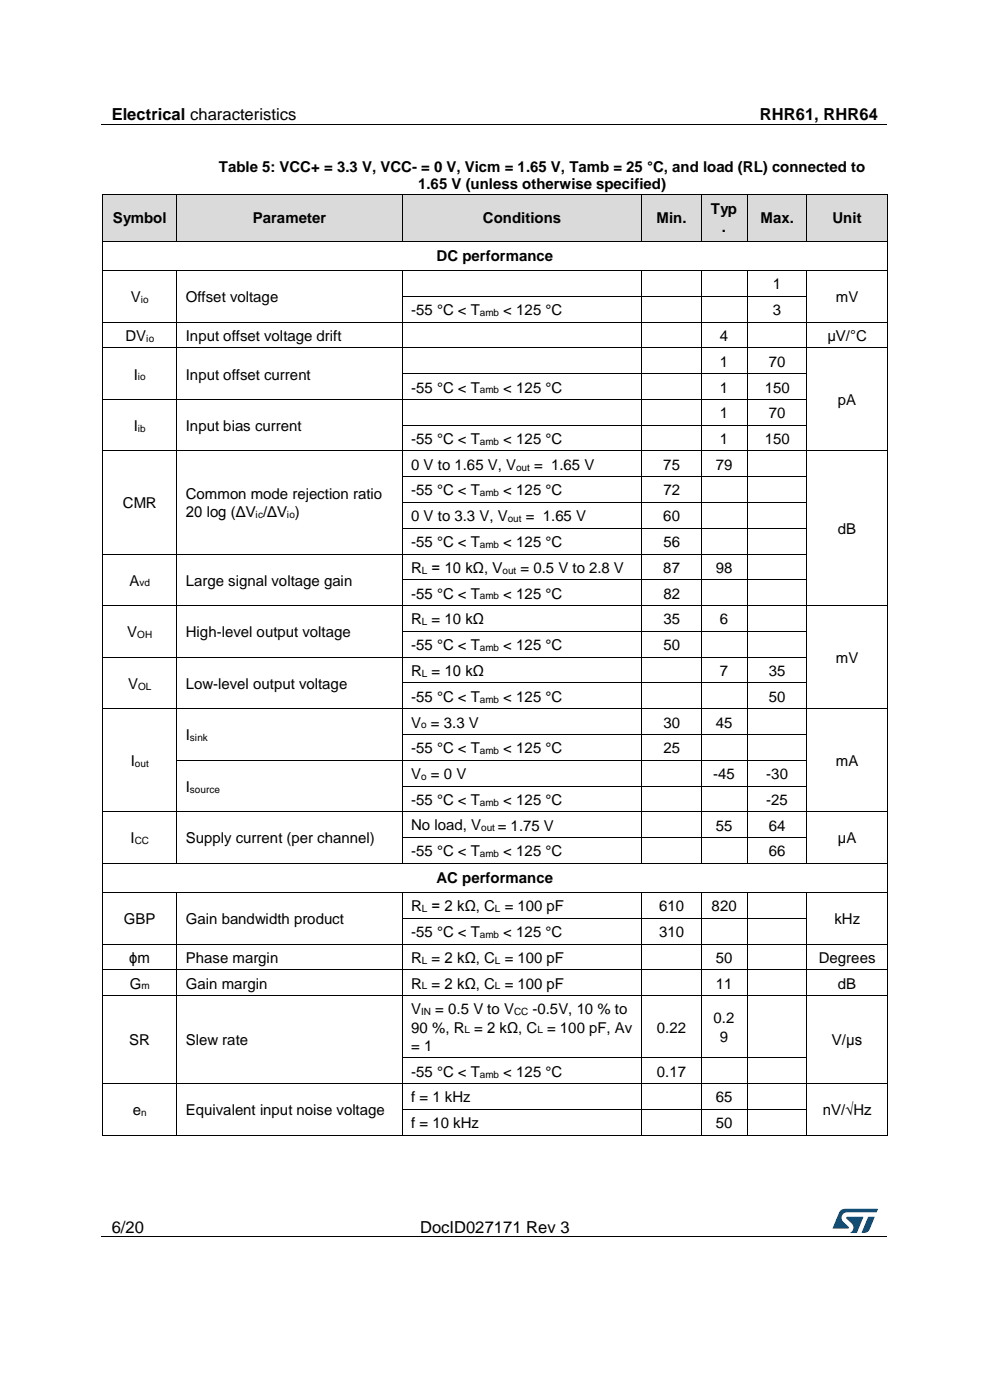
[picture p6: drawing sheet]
<svg xmlns="http://www.w3.org/2000/svg" width="210mm" height="297mm" viewBox="0 0 210 297" stroke-linecap="round" stroke-linejoin="round" font-family="sans-serif">
<path d="M21.5 26.5h166.7" fill="none" stroke="#000" stroke-width=".21"/>
<path d="M105 26.4h.2v.1h-.2z" fill="#000"/>
<g fill="#dadada">
<path d="M21.8 41.3h15.7v9.8h-15.7z" fill-rule="evenodd"/>
<path d="M23.7 43.2h11.9v6h-11.9z" fill-rule="evenodd"/>
<path d="M37.5 41.3h47.8v9.8h-47.8z" fill-rule="evenodd"/>
<path d="M39.4 43.2h44v6h-44z" fill-rule="evenodd"/>
<path d="M85.3 41.3h50.9v9.8h-50.9z" fill-rule="evenodd"/>
<path d="M87.2 43.2h47.1v6h-47.1z" fill-rule="evenodd"/>
<path d="M136.3 41.3h12.4v9.8h-12.4z" fill-rule="evenodd"/>
<path d="M138.1 43.2h8.7v6h-8.7z" fill-rule="evenodd"/>
<path d="M148.8 41.3h9.7v9.8h-9.7z" fill-rule="evenodd"/>
<path d="M158.5 41.3h12.7v9.8h-12.7z" fill-rule="evenodd"/>
<path d="M160.4 43.2h8.9v6h-8.9z" fill-rule="evenodd"/>
<path d="M171.2 41.3h17v9.8h-17z" fill-rule="evenodd"/>
<path d="M173.1 43.2h13.2v6h-13.2z" fill-rule="evenodd"/>
</g>
<g fill="#dadada">
<path d="M150.6 41.3h6v4.9h-6z"/>
<path d="M150.6 46.2h6v4.9h-6z"/>
</g>
<g fill="#000">
<path d="M21.7 51.1h.1v.2h-.1zM21.7 57.3h.1v.2h-.1zM21.7 41.1l.1 .1zM21.8 51.1h.2v.2h-.2zM37.4 57.3h.2v.2h-.2zM37.4 41.1l.1 .1zM37.4 51.1h.2v.2h-.2zM85.2 57.3h.2v.2h-.2zM85.3 41.1v.1zM85.3 51.1h.1v.2h-.1zM136.1 57.3h.2v.2h-.2zM136.1 41.1l.1 .1z"/>
<path d="M136.1 51.1h.2v.2h-.2zM148.6 57.3h.2v.2h-.2zM148.7 41.1l.1 .1zM148.7 51.1h.1v.2h-.1zM158.4 57.3h.2v.2h-.2zM158.5 41.1v.1zM158.5 51.1h.1v.2h-.1zM171.1 57.3h.1v.2h-.1zM171.1 41.1l.1 .1zM171.1 51.1h.2v.2h-.2zM188.1 51.1h.2v.2h-.2zM188.1 57.3h.2v.2h-.2z"/>
<path d="M188.2 41.1l.1 .1zM21.7 62.8h.1v.1h-.1zM21.7 68.2h.1v.2h-.1zM21.7 73.7h.1v.2h-.1zM21.7 79.2h.1v.1h-.1zM37.4 62.8h.2v.1h-.2zM37.4 68.2h.2v.2h-.2zM37.4 73.7h.2v.2h-.2zM37.4 79.2h.2v.1h-.2zM85.2 62.8h.2v.1h-.2zM85.2 68.2h.2v.2h-.2zM85.2 73.7h.2v.2h-.2z"/>
<path d="M85.2 79.2h.2v.1h-.2zM136.1 62.8h.2v.1h-.2zM136.1 68.2h.2v.2h-.2zM136.1 73.7h.2v.2h-.2zM136.1 79.2h.2v.1h-.2zM148.6 62.8h.2v.1h-.2zM148.6 68.2h.2v.2h-.2zM148.6 73.7h.2v.2h-.2zM148.6 79.2h.2v.1h-.2zM158.4 62.8h.2v.1h-.2zM158.4 68.2h.2v.2h-.2zM158.4 73.7h.2v.2h-.2z"/>
<path d="M158.4 79.2h.2v.1h-.2zM171.1 62.8h.1v.1h-.1zM171.1 68.2h.1v.2h-.1zM171.1 73.7h.1v.2h-.1zM171.1 79.2h.1v.1h-.1zM188.1 62.8h.2v.1h-.2zM188.1 68.2h.2v.2h-.2zM188.1 73.7h.2v.2h-.2zM188.1 79.2h.2v.1h-.2zM21.7 84.7h.1v.1h-.1zM21.7 90.1h.1v.2h-.1zM21.7 95.6h.1v.2h-.1z"/>
<path d="M37.4 84.7h.2v.1h-.2zM37.4 90.1h.2v.2h-.2zM37.4 95.6h.2v.2h-.2zM85.2 84.7h.2v.1h-.2zM85.2 90.1h.2v.2h-.2zM85.2 95.6h.2v.2h-.2zM136.1 84.7h.2v.1h-.2zM136.1 90.1h.2v.2h-.2zM136.1 95.6h.2v.2h-.2zM148.6 84.7h.2v.1h-.2zM148.6 90.1h.2v.2h-.2zM148.6 95.6h.2v.2h-.2z"/>
<path d="M158.4 84.7h.2v.1h-.2zM158.4 90.1h.2v.2h-.2zM158.4 95.6h.2v.2h-.2zM171.1 84.7h.1v.1h-.1zM171.1 90.1h.1v.2h-.1zM171.1 95.6h.1v.2h-.1zM188.1 84.7h.2v.1h-.2zM188.1 90.1h.2v.2h-.2zM188.1 95.6h.2v.2h-.2zM21.7 101h.1v.2h-.1zM21.7 106.5h.1v.2h-.1zM21.7 112h.1v.1h-.1z"/>
<path d="M21.7 117.5h.1v.1h-.1zM37.4 101h.2v.2h-.2zM37.4 106.5h.2v.2h-.2zM37.4 112h.2v.1h-.2zM37.4 117.5h.2v.1h-.2zM85.2 101h.2v.2h-.2zM85.2 106.5h.2v.2h-.2zM85.2 112h.2v.1h-.2zM85.2 117.5h.2v.1h-.2zM136.1 101h.2v.2h-.2zM136.1 106.5h.2v.2h-.2zM136.1 112h.2v.1h-.2z"/>
<path d="M136.1 117.5h.2v.1h-.2zM148.6 101h.2v.2h-.2zM148.6 106.5h.2v.2h-.2zM148.6 112h.2v.1h-.2zM148.6 117.5h.2v.1h-.2zM158.4 101h.2v.2h-.2zM158.4 106.5h.2v.2h-.2zM158.4 112h.2v.1h-.2zM158.4 117.5h.2v.1h-.2zM171.1 101h.1v.2h-.1zM171.1 106.5h.1v.2h-.1zM171.1 112h.1v.1h-.1z"/>
<path d="M171.1 117.5h.1v.1h-.1zM188.1 101h.2v.2h-.2zM188.1 106.5h.2v.2h-.2zM188.1 112h.2v.1h-.2zM188.1 117.5h.2v.1h-.2zM21.7 122.9h.1v.2h-.1zM21.7 128.4h.1v.2h-.1zM21.7 133.9h.1v.1h-.1zM21.7 139.3h.1v.2h-.1zM37.4 122.9h.2v.2h-.2zM37.4 128.4h.2v.2h-.2zM37.4 133.9h.2v.1h-.2z"/>
<path d="M37.4 139.3h.2v.2h-.2zM85.2 122.9h.2v.2h-.2zM85.2 128.4h.2v.2h-.2zM85.2 133.9h.2v.1h-.2zM85.2 139.3h.2v.2h-.2zM136.1 122.9h.2v.2h-.2zM136.1 128.4h.2v.2h-.2zM136.1 133.9h.2v.1h-.2zM136.1 139.3h.2v.2h-.2zM148.6 122.9h.2v.2h-.2zM148.6 128.4h.2v.2h-.2zM148.6 133.9h.2v.1h-.2z"/>
<path d="M148.6 139.3h.2v.2h-.2zM158.4 122.9h.2v.2h-.2zM158.4 128.4h.2v.2h-.2zM158.4 133.9h.2v.1h-.2zM158.4 139.3h.2v.2h-.2zM171.1 122.9h.1v.2h-.1zM171.1 128.4h.1v.2h-.1zM171.1 133.9h.1v.1h-.1zM171.1 139.3h.1v.2h-.1zM188.1 122.9h.2v.2h-.2zM188.1 128.4h.2v.2h-.2zM188.1 133.9h.2v.1h-.2z"/>
<path d="M188.1 139.3h.2v.2h-.2zM21.7 144.8h.1v.1h-.1zM21.7 150.3h.1v.2h-.1zM21.7 155.7h.1v.2h-.1zM37.4 144.8h.2v.1h-.2zM37.4 150.3h.2v.2h-.2zM37.4 155.7h.2v.2h-.2zM85.2 144.8h.2v.1h-.2zM85.2 150.3h.2v.2h-.2zM85.2 155.7h.2v.2h-.2zM136.1 144.8h.2v.1h-.2zM136.1 150.3h.2v.2h-.2z"/>
<path d="M136.1 155.7h.2v.2h-.2zM148.6 144.8h.2v.1h-.2zM148.6 150.3h.2v.2h-.2zM148.6 155.7h.2v.2h-.2zM158.4 144.8h.2v.1h-.2zM158.4 150.3h.2v.2h-.2zM158.4 155.7h.2v.2h-.2zM171.1 144.8h.1v.1h-.1zM171.1 150.3h.1v.2h-.1zM171.1 155.7h.1v.2h-.1zM188.1 144.8h.2v.1h-.2zM188.1 150.3h.2v.2h-.2z"/>
<path d="M188.1 155.7h.2v.2h-.2zM21.7 161.2h.1v.2h-.1zM21.7 166.7h.1v.1h-.1zM21.7 172.1h.1v.2h-.1zM21.7 177.6h.1v.2h-.1zM37.4 161.2h.2v.2h-.2zM37.4 166.7h.2v.1h-.2zM37.4 172.1h.2v.2h-.2zM37.4 177.6h.2v.2h-.2zM85.2 161.2h.2v.2h-.2zM85.2 166.7h.2v.1h-.2zM85.2 172.1h.2v.2h-.2z"/>
<path d="M85.2 177.6h.2v.2h-.2zM136.1 161.2h.2v.2h-.2zM136.1 166.7h.2v.1h-.2zM136.1 172.1h.2v.2h-.2zM136.1 177.6h.2v.2h-.2zM148.6 161.2h.2v.2h-.2zM148.6 166.7h.2v.1h-.2zM148.6 172.1h.2v.2h-.2zM148.6 177.6h.2v.2h-.2zM158.4 161.2h.2v.2h-.2zM158.4 166.7h.2v.1h-.2zM158.4 172.1h.2v.2h-.2z"/>
<path d="M158.4 177.6h.2v.2h-.2zM171.1 161.2h.1v.2h-.1zM171.1 166.7h.1v.1h-.1zM171.1 172.1h.1v.2h-.1zM171.1 177.6h.1v.2h-.1zM188.1 161.2h.2v.2h-.2zM188.1 166.7h.2v.1h-.2zM188.1 172.1h.2v.2h-.2zM188.1 177.6h.2v.2h-.2zM21.7 183.1h.1v.2h-.1zM21.7 189.2h.1v.2h-.1zM21.7 194.7h.1v.2h-.1z"/>
<path d="M37.4 183.1h.2v.2h-.2zM37.4 189.2h.2v.2h-.2zM37.4 194.7h.2v.2h-.2zM85.2 183.1h.2v.2h-.2zM85.2 189.2h.2v.2h-.2zM85.2 194.7h.2v.2h-.2zM136.1 183.1h.2v.2h-.2zM136.1 189.2h.2v.2h-.2zM136.1 194.7h.2v.2h-.2zM148.6 183.1h.2v.2h-.2zM148.6 189.2h.2v.2h-.2zM148.6 194.7h.2v.2h-.2z"/>
<path d="M158.4 183.1h.2v.2h-.2zM158.4 189.2h.2v.2h-.2zM158.4 194.7h.2v.2h-.2zM171.1 183.1h.1v.2h-.1zM171.1 189.2h.1v.2h-.1zM171.1 194.7h.1v.2h-.1zM188.1 183.1h.2v.2h-.2zM188.1 189.2h.2v.2h-.2zM188.1 194.7h.2v.2h-.2zM21.7 200.2h.1v.2h-.1zM21.7 205.7h.1v.1h-.1zM21.7 211.1h.1v.2h-.1z"/>
<path d="M37.4 200.2h.2v.2h-.2zM37.4 205.7h.2v.1h-.2zM37.4 211.1h.2v.2h-.2zM85.2 200.2h.2v.2h-.2zM85.2 205.7h.2v.1h-.2zM85.2 211.1h.2v.2h-.2zM136.1 200.2h.2v.2h-.2zM136.1 205.7h.2v.1h-.2zM136.1 211.1h.2v.2h-.2zM148.6 200.2h.2v.2h-.2zM148.6 205.7h.2v.1h-.2zM148.6 211.1h.2v.2h-.2z"/>
<path d="M158.4 200.2h.2v.2h-.2zM158.4 205.7h.2v.1h-.2zM158.4 211.1h.2v.2h-.2zM171.1 200.2h.1v.2h-.1zM171.1 205.7h.1v.1h-.1zM171.1 211.1h.1v.2h-.1zM188.1 200.2h.2v.2h-.2zM188.1 205.7h.2v.1h-.2zM188.1 211.1h.2v.2h-.2zM21.7 224.4h.1v.1h-.1zM21.7 229.8h.1v.2h-.1zM21.7 235.3h.1v.2h-.1z"/>
<path d="M37.4 224.4h.2v.1h-.2zM37.4 229.8h.2v.2h-.2zM37.4 235.3h.2v.2h-.2zM85.2 224.4h.2v.1h-.2zM85.2 229.8h.2v.2h-.2zM85.2 235.3h.2v.2h-.2zM136.1 224.4h.2v.1h-.2zM136.1 229.8h.2v.2h-.2zM136.1 235.3h.2v.2h-.2zM148.6 224.4h.2v.1h-.2zM148.6 229.8h.2v.2h-.2zM148.6 235.3h.2v.2h-.2z"/>
<path d="M158.4 224.4h.2v.1h-.2zM158.4 229.8h.2v.2h-.2zM158.4 235.3h.2v.2h-.2zM171.1 224.4h.1v.1h-.1zM171.1 229.8h.1v.2h-.1zM171.1 235.3h.1v.2h-.1zM188.1 224.4h.2v.1h-.2zM188.1 229.8h.2v.2h-.2zM188.1 235.3h.2v.2h-.2zM21.7 240.7h.1v.2h-.1zM37.4 240.7h.2v.2h-.2zM85.2 240.7h.2v.2h-.2z"/>
<path d="M136.1 240.7h.2v.2h-.2zM148.6 240.7h.2v.2h-.2zM158.4 240.7h.2v.2h-.2zM171.1 240.7h.1v.2h-.1zM188.1 240.7h.2v.2h-.2zM61.6 262.3h.1v.2h-.1zM148 262.3h.1v.2h-.1z"/>
</g>
<g fill="none" stroke="#000" stroke-width=".21">
<path d="M21.8 51.3v6M21.8 57.5v5.3M21.8 41.2v9.9M21.8 41.2h15.6l.1 9.9M21.8 57.4h15.6M22 51.2h15.4M37.5 57.5v5.3M37.5 41.2h47.8v9.9M37.5 57.4h47.7M37.6 51.2h47.7M85.3 57.5v5.3M85.3 41.2h50.8"/>
<path d="M85.4 57.4h50.7M85.4 51.2h50.7M136.2 57.5v5.3M136.2 41.2v9.9M136.2 41.2h12.5M136.3 57.4h12.3M136.3 51.2h12.4M148.7 41.2v9.9M148.7 57.5v5.3M148.8 41.2h9.7M148.8 57.4h9.6M148.8 51.2h9.7"/>
<path d="M158.5 57.5v5.3M158.6 57.4h12.5M158.6 51.2h12.5M171.1 41.2h-12.6v9.9M171.2 41.2v9.9M171.2 57.5v5.3M171.2 41.2h17M171.2 57.4h16.9M171.3 51.2h16.8M188.2 41.2v9.9M188.2 51.3v6M188.2 57.5v5.3"/>
<path d="M21.8 62.9v5.3M21.8 68.4v5.3M21.8 73.9v5.3M21.8 79.3v5.4M21.8 68.3h15.6M21.8 73.8h15.6M37.5 62.9v5.3M37.5 68.4v5.3M37.5 73.9v5.3M37.5 79.3v5.4M37.5 68.3h47.7M37.5 73.8h47.7"/>
<path d="M85.3 62.9v5.3M85.3 68.4v5.3M85.3 73.9v5.3M85.3 79.3v5.4M85.4 62.9h50.7M85.4 68.3h50.7M85.4 73.8h50.7M85.4 79.2h50.7M136.2 62.9v5.3M136.2 68.4v5.3M136.2 73.9v5.3M136.2 79.3v5.4"/>
<path d="M136.3 62.9h12.3M136.3 68.3h12.3M136.3 73.8h12.3M136.3 79.2h12.3M148.7 62.9v5.3M148.7 68.4v5.3M148.7 73.9v5.3M148.7 79.3v5.4M148.8 62.9h9.6M148.8 68.3h9.6M148.8 73.8h9.6M148.8 79.2h9.6"/>
<path d="M158.5 62.9v5.3M158.5 68.4v5.3M158.5 73.9v5.3M158.5 79.3v5.4M158.6 62.9h12.5M158.6 68.3h12.5M158.6 73.8h12.5M158.6 79.2h12.5M171.2 62.9v5.3M171.2 68.4v5.3M171.2 73.9v5.3M171.2 79.3v5.4"/>
<path d="M171.2 68.3h16.9M171.2 73.8h16.9M188.2 62.9v5.3M188.2 68.4v5.3M188.2 73.9v5.3M188.2 79.3v5.4M21.8 84.8v5.3M21.8 90.3v5.3M21.8 95.8v5.2M21.8 84.8h15.6M21.8 95.7h15.6M37.5 84.8v5.3"/>
<path d="M37.5 90.3v5.3M37.5 95.8v5.2M37.5 84.8h47.7M37.5 95.7h47.7M85.3 84.8v5.3M85.3 90.3v5.3M85.3 95.8v5.2M85.4 84.8h50.7M85.4 90.2h50.7M85.4 95.7h50.7M136.2 84.8v5.3M136.2 90.3v5.3"/>
<path d="M136.2 95.8v5.2M136.3 84.8h12.3M136.3 90.2h12.3M136.3 95.7h12.3M148.7 84.8v5.3M148.7 90.3v5.3M148.7 95.8v5.2M148.8 84.8h9.6M148.8 90.2h9.6M148.8 95.7h9.6M158.5 84.8v5.3M158.5 90.3v5.3"/>
<path d="M158.5 95.8v5.2M158.6 84.8h12.5M158.6 90.2h12.5M158.6 95.7h12.5M171.2 84.8v5.3M171.2 90.3v5.3M171.2 95.8v5.2M171.2 95.7h16.9M188.2 84.8v5.3M188.2 90.3v5.3M188.2 95.8v5.2M21.8 101.2v5.3"/>
<path d="M21.8 106.7v5.3M21.8 112.1v5.4M21.8 117.6v5.3M21.8 117.6h15.6M37.5 101.2v5.3M37.5 106.7v5.3M37.5 112.1v5.4M37.5 117.6v5.3M37.5 117.6h47.7M85.3 101.2v5.3M85.3 106.7v5.3M85.3 112.1v5.4"/>
<path d="M85.3 117.6v5.3M85.4 101.1h50.7M85.4 106.6h50.7M85.4 112.1h50.7M85.4 117.6h50.7M136.2 101.2v5.3M136.2 106.7v5.3M136.2 112.1v5.4M136.2 117.6v5.3M136.3 101.1h12.3M136.3 106.6h12.3M136.3 112.1h12.3"/>
<path d="M136.3 117.6h12.3M148.7 101.2v5.3M148.7 106.7v5.3M148.7 112.1v5.4M148.7 117.6v5.3M148.8 101.1h9.6M148.8 106.6h9.6M148.8 112.1h9.6M148.8 117.6h9.6M158.5 101.2v5.3M158.5 106.7v5.3M158.5 112.1v5.4"/>
<path d="M158.5 117.6v5.3M158.6 101.1h12.5M158.6 106.6h12.5M158.6 112.1h12.5M158.6 117.6h12.5M171.2 101.2v5.3M171.2 106.7v5.3M171.2 112.1v5.4M171.2 117.6v5.3M188.2 101.2v5.3M188.2 106.7v5.3M188.2 112.1v5.4"/>
<path d="M188.2 117.6v5.3M21.8 123.1v5.3M21.8 128.6v5.3M21.8 134v5.3M21.8 139.5v5.3M21.8 128.5h15.6M21.8 139.4h15.6M37.5 123.1v5.3M37.5 128.6v5.3M37.5 134v5.3M37.5 139.5v5.3M37.5 128.5h47.7"/>
<path d="M37.5 139.4h47.7M85.3 123.1v5.3M85.3 128.6v5.3M85.3 134v5.3M85.3 139.5v5.3M85.4 123h50.7M85.4 128.5h50.7M85.4 133.9h50.7M85.4 139.4h50.7M136.2 123.1v5.3M136.2 128.6v5.3M136.2 134v5.3"/>
<path d="M136.2 139.5v5.3M136.3 123h12.3M136.3 128.5h12.3M136.3 133.9h12.3M136.3 139.4h12.3M148.7 123.1v5.3M148.7 128.6v5.3M148.7 134v5.3M148.7 139.5v5.3M148.8 123h9.6M148.8 128.5h9.6M148.8 133.9h9.6"/>
<path d="M148.8 139.4h9.6M158.5 123.1v5.3M158.5 128.6v5.3M158.5 134v5.3M158.5 139.5v5.3M158.6 123h12.5M158.6 128.5h12.5M158.6 133.9h12.5M158.6 139.4h12.5M171.2 123.1v5.3M171.2 128.6v5.3M171.2 134v5.3"/>
<path d="M171.2 139.5v5.3M171.2 128.5h16.9M188.2 123.1v5.3M188.2 128.6v5.3M188.2 134v5.3M188.2 139.5v5.3M21.8 144.9v5.4M21.8 150.5v5.2M21.8 155.9v5.3M21.8 150.4h15.6M37.5 144.9v5.4M37.5 150.5v5.2"/>
<path d="M37.5 155.9v5.3M37.5 150.4h47.7M85.3 144.9v5.4M85.3 150.5v5.2M85.3 155.9v5.3M85.4 144.9h50.7M85.4 150.4h50.7M85.4 155.8h50.7M136.2 144.9v5.4M136.2 150.5v5.2M136.2 155.9v5.3M136.3 144.9h12.3"/>
<path d="M136.3 150.4h12.3M136.3 155.8h12.3M148.7 144.9v5.4M148.7 150.5v5.2M148.7 155.9v5.3M148.8 144.9h9.6M148.8 150.4h9.6M148.8 155.8h9.6M158.5 144.9v5.4M158.5 150.5v5.2M158.5 155.9v5.3M158.6 144.9h12.5"/>
<path d="M158.6 150.4h12.5M158.6 155.8h12.5M171.2 144.9v5.4M171.2 150.5v5.2M171.2 155.9v5.3M171.2 150.4h16.9M188.2 144.9v5.4M188.2 150.5v5.2M188.2 155.9v5.3M21.8 161.4v5.3M21.8 166.8v5.3M21.8 172.3v5.3"/>
<path d="M21.8 177.8v5.3M21.8 172.2h15.6M37.5 161.4v5.3M37.5 166.8v5.3M37.5 172.3v5.3M37.5 177.8v5.3M37.5 161.3h47.7M37.5 172.2h47.7M85.3 161.4v5.3M85.3 166.8v5.3M85.3 172.3v5.3M85.3 177.8v5.3"/>
<path d="M85.4 161.3h50.7M85.4 166.8h50.7M85.4 172.2h50.7M85.4 177.7h50.7M136.2 161.4v5.3M136.2 166.8v5.3M136.2 172.3v5.3M136.2 177.8v5.3M136.3 161.3h12.3M136.3 166.8h12.3M136.3 172.2h12.3M136.3 177.7h12.3"/>
<path d="M148.7 161.4v5.3M148.7 166.8v5.3M148.7 172.3v5.3M148.7 177.8v5.3M148.8 161.3h9.6M148.8 166.8h9.6M148.8 172.2h9.6M148.8 177.7h9.6M158.5 161.4v5.3M158.5 166.8v5.3M158.5 172.3v5.3M158.5 177.8v5.3"/>
<path d="M158.6 161.3h12.5M158.6 166.8h12.5M158.6 172.2h12.5M158.6 177.7h12.5M171.2 161.4v5.3M171.2 166.8v5.3M171.2 172.3v5.3M171.2 177.8v5.3M171.2 172.2h16.9M188.2 161.4v5.3M188.2 166.8v5.3M188.2 172.3v5.3"/>
<path d="M188.2 177.8v5.3M21.8 183.3v5.9M21.8 189.4v5.3M21.8 194.9v5.3M21.8 183.2h15.6M21.8 189.3h15.6M37.5 189.4v5.3M37.5 194.9v5.3M37.5 183.2h47.7M37.5 189.3h47.7M85.3 189.4v5.3M85.3 194.9v5.3"/>
<path d="M85.4 183.2h50.7M85.4 189.3h50.7M85.4 194.8h50.7M136.2 189.4v5.3M136.2 194.9v5.3M136.3 183.2h12.3M136.3 189.3h12.3M136.3 194.8h12.3M148.7 189.4v5.3M148.7 194.9v5.3M148.8 183.2h9.6M148.8 189.3h9.6"/>
<path d="M148.8 194.8h9.6M158.5 189.4v5.3M158.5 194.9v5.3M158.6 183.2h12.5M158.6 189.3h12.5M158.6 194.8h12.5M171.2 189.4v5.3M171.2 194.9v5.3M171.2 183.2h16.9M171.2 189.3h16.9M188.2 183.3v5.9M188.2 189.4v5.3"/>
<path d="M188.2 194.9v5.3M21.8 200.4v5.3M21.8 205.8v5.3M21.8 211.3v13.1M21.8 200.3h15.6M21.8 205.7h15.6M21.8 211.2h15.6M37.5 200.4v5.3M37.5 205.8v5.3M37.5 211.3v13.1M37.5 200.3h47.7M37.5 205.7h47.7"/>
<path d="M37.5 211.2h47.7M85.3 200.4v5.3M85.3 205.8v5.3M85.3 211.3v13.1M85.4 200.3h50.7M85.4 205.7h50.7M85.4 211.2h50.7M136.2 200.4v5.3M136.2 205.8v5.3M136.2 211.3v13.1M136.3 200.3h12.3M136.3 205.7h12.3"/>
<path d="M136.3 211.2h12.3M148.7 200.4v5.3M148.7 205.8v5.3M148.7 211.3v13.1M148.8 200.3h9.6M148.8 205.7h9.6M148.8 211.2h9.6M158.5 200.4v5.3M158.5 205.8v5.3M158.5 211.3v13.1M158.6 200.3h12.5M158.6 205.7h12.5"/>
<path d="M158.6 211.2h12.5M171.2 200.4v5.3M171.2 205.8v5.3M171.2 211.3v13.1M171.2 200.3h16.9M171.2 205.7h16.9M171.2 211.2h16.9M188.2 200.4v5.3M188.2 205.8v5.3M188.2 211.3v13.1M21.8 224.5v5.3M21.8 230v5.3"/>
<path d="M21.8 235.5v5.2M21.8 229.9h15.6M37.5 224.5v5.3M37.5 230v5.3M37.5 235.5v5.2M37.5 229.9h47.7M85.3 224.5v5.3M85.3 230v5.3M85.3 235.5v5.2M85.4 224.5h50.7M85.4 229.9h50.7M85.4 235.4h50.7"/>
<path d="M136.2 224.5v5.3M136.2 230v5.3M136.2 235.5v5.2M136.3 224.5h12.3M136.3 229.9h12.3M136.3 235.4h12.3M148.7 224.5v5.3M148.7 230v5.3M148.7 235.5v5.2M148.8 224.5h9.6M148.8 229.9h9.6M148.8 235.4h9.6"/>
<path d="M158.5 224.5v5.3M158.5 230v5.3M158.5 235.5v5.2M158.6 224.5h12.5M158.6 229.9h12.5M158.6 235.4h12.5M171.2 224.5v5.3M171.2 230v5.3M171.2 235.5v5.2M171.2 229.9h16.9M188.2 224.5v5.3M188.2 230v5.3"/>
<path d="M188.2 235.5v5.2M21.8 240.8h15.6M37.5 240.8h47.7M85.4 240.8h50.7M136.3 240.8h12.3M148.8 240.8h9.6M158.6 240.8h12.5M171.2 240.8h16.9M21.5 262.4h166.7"/>
</g>
<g fill="#005288">
<path d="M178.2 256.9l.6-.4h.4h7l-.3 .7h-6.1a1.18 1.18 0 0 0-1.2 .7 1.18 1.18 0 0 0 .2 1.3l1.2 1.1v.3h-3.3z"/>
<path d="M184.2 258.2h1.3l-1 2.6a1.31 1.31 0 0 1-1.7 .7z"/>
<path d="M179.6 258.2h3.6l-1.5 3.4h-1.4a1.29 1.29 0 0 0 .4-2l-1.1-1.1z"/>
</g>
<g font-size="3.5">
<text x="23.7" y="25.5">Electrical characteristics</text>
<text x="161.2" y="25.5">RHR61, RHR64</text>
<text x="23.7" y="261.5">6/20</text>
<text x="89.1" y="261.5">DocID027171 Rev 3</text>
</g>
<g font-size="3.2">
<text x="46.4" y="36.4">Table 5: VCC+ = 3.3 V, VCC- = 0 V, Vicm = 1.65 V, Tamb = 25 °C, and load (RL) connected to</text>
<text x="88.7" y="40">1.65 V (unless otherwise specified)</text>
<text x="23.9" y="47.3">Symbol</text>
<text x="53.6" y="47.3">Parameter</text>
<text x="102.4" y="47.3">Conditions</text>
<text x="139.3" y="47.3">Min.</text>
<text x="150.8" y="45.4">Typ</text>
<text x="161.3" y="47.3">Max.</text>
<text x="176.6" y="47.3">Unit</text>
<text x="153.2" y="49.3">.</text>
<text x="92.6" y="55.5">DC performance</text>
<text x="27.8" y="64.1">V</text>
<text x="39.4" y="64.1">Offset voltage</text>
<text x="164" y="61.4">1</text>
<text x="177.3" y="64.1">mV</text>
<text x="87.2" y="66.8">-55 °C &lt; T</text>
<text x="106.8" y="66.8">&lt; 125 °C</text>
<text x="164" y="66.8">3</text>
<text x="26.6" y="72.3">DV</text>
<text x="39.4" y="72.3">Input offset voltage drift</text>
<text x="152.7" y="72.3">4</text>
<text x="152.7" y="77.8">1</text>
<text x="163.1" y="77.8">70</text>
<text x="175.5" y="72.3">μV/°C</text>
<text x="28.4" y="80.5">I</text>
<text x="39.4" y="80.5">Input offset current</text>
<text x="87.2" y="83.3">-55 °C &lt; T</text>
<text x="106.8" y="83.3">&lt; 125 °C</text>
<text x="152.7" y="83.3">1</text>
<text x="162.2" y="83.3">150</text>
<text x="152.7" y="88.7">1</text>
<text x="163.1" y="88.7">70</text>
<text x="177.8" y="86">pA</text>
<text x="28.4" y="91.4">I</text>
<text x="39.4" y="91.4">Input bias current</text>
<text x="87.2" y="94.2">-55 °C &lt; T</text>
<text x="106.8" y="94.2">&lt; 125 °C</text>
<text x="152.7" y="94.2">1</text>
<text x="162.2" y="94.2">150</text>
<text x="87.2" y="99.7">0 V to 1.65 V, V</text>
<text x="113.3" y="99.7">= 1.65 V</text>
<text x="140.7" y="99.7">75</text>
<text x="151.8" y="99.7">79</text>
<text x="26" y="107.9">CMR</text>
<text x="39.4" y="105.9">Common mode rejection ratio</text>
<text x="87.2" y="105.1">-55 °C &lt; T</text>
<text x="106.8" y="105.1">&lt; 125 °C</text>
<text x="140.7" y="105.1">72</text>
<text x="39.4" y="109.8">20 log (ΔV /ΔV )</text>
<text x="87.2" y="110.6">0 V to 3.3 V, V</text>
<text x="111.5" y="110.6">= 1.65 V</text>
<text x="140.7" y="110.6">60</text>
<text x="177.8" y="113.3">dB</text>
<text x="87.2" y="116.1">-55 °C &lt; T</text>
<text x="106.8" y="116.1">&lt; 125 °C</text>
<text x="140.7" y="116.1">56</text>
<text x="27.5" y="124.2">A</text>
<text x="39.4" y="124.2">Large signal voltage gain</text>
<text x="87.2" y="121.5">R = 10 kΩ, V</text>
<text x="110.4" y="121.5">= 0.5 V to 2.8 V</text>
<text x="140.7" y="121.5">87</text>
<text x="151.9" y="121.5">98</text>
<text x="87.2" y="127">-55 °C &lt; T</text>
<text x="106.8" y="127">&lt; 125 °C</text>
<text x="140.7" y="127">82</text>
<text x="27" y="135.2">V</text>
<text x="39.4" y="135.2">High-level output voltage</text>
<text x="87.2" y="137.9">-55 °C &lt; T</text>
<text x="87.2" y="132.5">R = 10 kΩ</text>
<text x="106.8" y="137.9">&lt; 125 °C</text>
<text x="140.7" y="137.9">50</text>
<text x="140.7" y="132.5">35</text>
<text x="152.7" y="132.5">6</text>
<text x="87.2" y="143.4">R = 10 kΩ</text>
<text x="152.7" y="143.4">7</text>
<text x="163.1" y="143.4">35</text>
<text x="177.3" y="140.7">mV</text>
<text x="27.2" y="146.1">V</text>
<text x="39.4" y="146.1">Low-level output voltage</text>
<text x="87.2" y="148.9">-55 °C &lt; T</text>
<text x="106.8" y="148.9">&lt; 125 °C</text>
<text x="163.1" y="148.9">50</text>
<text x="87.2" y="154.3">V = 3.3 V</text>
<text x="140.7" y="154.3">30</text>
<text x="151.9" y="154.3">45</text>
<text x="39.4" y="157.1">I</text>
<text x="87.2" y="159.8">-55 °C &lt; T</text>
<text x="106.8" y="159.8">&lt; 125 °C</text>
<text x="140.7" y="159.8">25</text>
<text x="27.7" y="162.5">I</text>
<text x="87.2" y="165.3">V = 0 V</text>
<text x="151.3" y="165.3">-45</text>
<text x="162.6" y="165.3">-30</text>
<text x="177.3" y="162.5">mA</text>
<text x="39.4" y="168">I</text>
<text x="87.2" y="170.7">-55 °C &lt; T</text>
<text x="106.8" y="170.7">&lt; 125 °C</text>
<text x="162.6" y="170.7">-25</text>
<text x="27.7" y="178.9">I</text>
<text x="39.4" y="178.9">Supply current (per channel)</text>
<text x="87.2" y="176.2">No load, V</text>
<text x="105.6" y="176.2">= 1.75 V</text>
<text x="151.8" y="176.2">55</text>
<text x="163.1" y="176.2">64</text>
<text x="177.8" y="178.9">µA</text>
<text x="87.2" y="181.7">-55 °C &lt; T</text>
<text x="106.8" y="181.7">&lt; 125 °C</text>
<text x="163.1" y="181.7">66</text>
<text x="92.6" y="187.4">AC performance</text>
<text x="26.3" y="196">GBP</text>
<text x="39.4" y="196">Gain bandwidth product</text>
<text x="87.2" y="193.3">R = 2 kΩ, C = 100 pF</text>
<text x="139.8" y="193.3">610</text>
<text x="151" y="193.3">820</text>
<text x="177" y="196">kHz</text>
<text x="87.2" y="198.8">-55 °C &lt; T</text>
<text x="106.8" y="198.8">&lt; 125 °C</text>
<text x="139.8" y="198.8">310</text>
<text x="27.4" y="204.3">ɸm</text>
<text x="27.5" y="209.7">G</text>
<text x="39.4" y="209.7">Gain margin</text>
<text x="39.4" y="204.3">Phase margin</text>
<text x="87.2" y="209.7">R = 2 kΩ, C = 100 pF</text>
<text x="87.2" y="204.3">R = 2 kΩ, C = 100 pF</text>
<text x="151.8" y="204.3">50</text>
<text x="151.8" y="209.7">11</text>
<text x="173.7" y="204.3">Degrees</text>
<text x="177.8" y="209.7">dB</text>
<text x="87.2" y="215.2">V</text>
<text x="92.3" y="215.2">= 0.5 V to V</text>
<text x="113" y="215.2">-0.5V, 10 % to</text>
<text x="27.4" y="221.8">SR</text>
<text x="39.4" y="221.8">Slew rate</text>
<text x="87.2" y="219.1">90 %, R = 2 kΩ, C = 100 pF, Av</text>
<text x="139.4" y="219.1">0.22</text>
<text x="151.4" y="217.1">0.2</text>
<text x="152.7" y="221">9</text>
<text x="176.5" y="221.8">V/μs</text>
<text x="87.2" y="222.9">= 1</text>
<text x="87.2" y="233.9">f = 1 kHz</text>
<text x="87.2" y="228.4">-55 °C &lt; T</text>
<text x="106.8" y="228.4">&lt; 125 °C</text>
<text x="139.4" y="228.4">0.17</text>
<text x="151.8" y="233.9">65</text>
<text x="28.2" y="236.6">e</text>
<text x="39.4" y="236.6">Equivalent input noise voltage</text>
<text x="87.2" y="239.4">f = 10 kHz</text>
<text x="151.8" y="239.4">50</text>
<text x="174.5" y="236.6">nV/√Hz</text>
</g>
<g font-size="2.1">
<text x="29.9" y="64.3">io</text>
<text x="101.8" y="67">amb</text>
<text x="31" y="72.5">io</text>
<text x="29.3" y="80.7">io</text>
<text x="101.8" y="83.4">amb</text>
<text x="29.3" y="91.6">ib</text>
<text x="101.8" y="94.4">amb</text>
<text x="109.5" y="99.8">out</text>
<text x="101.8" y="105.3">amb</text>
<text x="54.2" y="109.9">ic</text>
<text x="60.9" y="109.9">io</text>
<text x="107.7" y="110.7">out</text>
<text x="101.8" y="116.2">amb</text>
<text x="29.6" y="124.4">vd</text>
<text x="89.5" y="121.7">L</text>
<text x="106.6" y="121.7">out</text>
<text x="101.8" y="127.2">amb</text>
<text x="29.1" y="135.4">OH</text>
<text x="89.5" y="132.6">L</text>
<text x="89.5" y="143.6">L</text>
<text x="101.8" y="138.1">amb</text>
<text x="29.3" y="146.3">OL</text>
<text x="101.8" y="149.1">amb</text>
<text x="89.3" y="154.5">ο</text>
<text x="40.3" y="157.2">sink</text>
<text x="101.8" y="160">amb</text>
<text x="28.6" y="162.7">out</text>
<text x="89.3" y="165.4">ο</text>
<text x="40.3" y="168.2">source</text>
<text x="101.8" y="170.9">amb</text>
<text x="28.6" y="179.1">CC</text>
<text x="102.1" y="176.4">out</text>
<text x="101.8" y="181.9">amb</text>
<text x="89.5" y="193.5">L</text>
<text x="105" y="193.5">L</text>
<text x="101.8" y="199">amb</text>
<text x="30" y="209.9">m</text>
<text x="89.5" y="204.4">L</text>
<text x="89.5" y="209.9">L</text>
<text x="105" y="204.4">L</text>
<text x="105" y="209.9">L</text>
<text x="89.3" y="215.3">IN</text>
<text x="109.1" y="215.3">CC</text>
<text x="98.6" y="219.2">L</text>
<text x="114" y="219.2">L</text>
<text x="101.8" y="228.6">amb</text>
<text x="29.9" y="236.8">n</text>
</g>
</svg>
